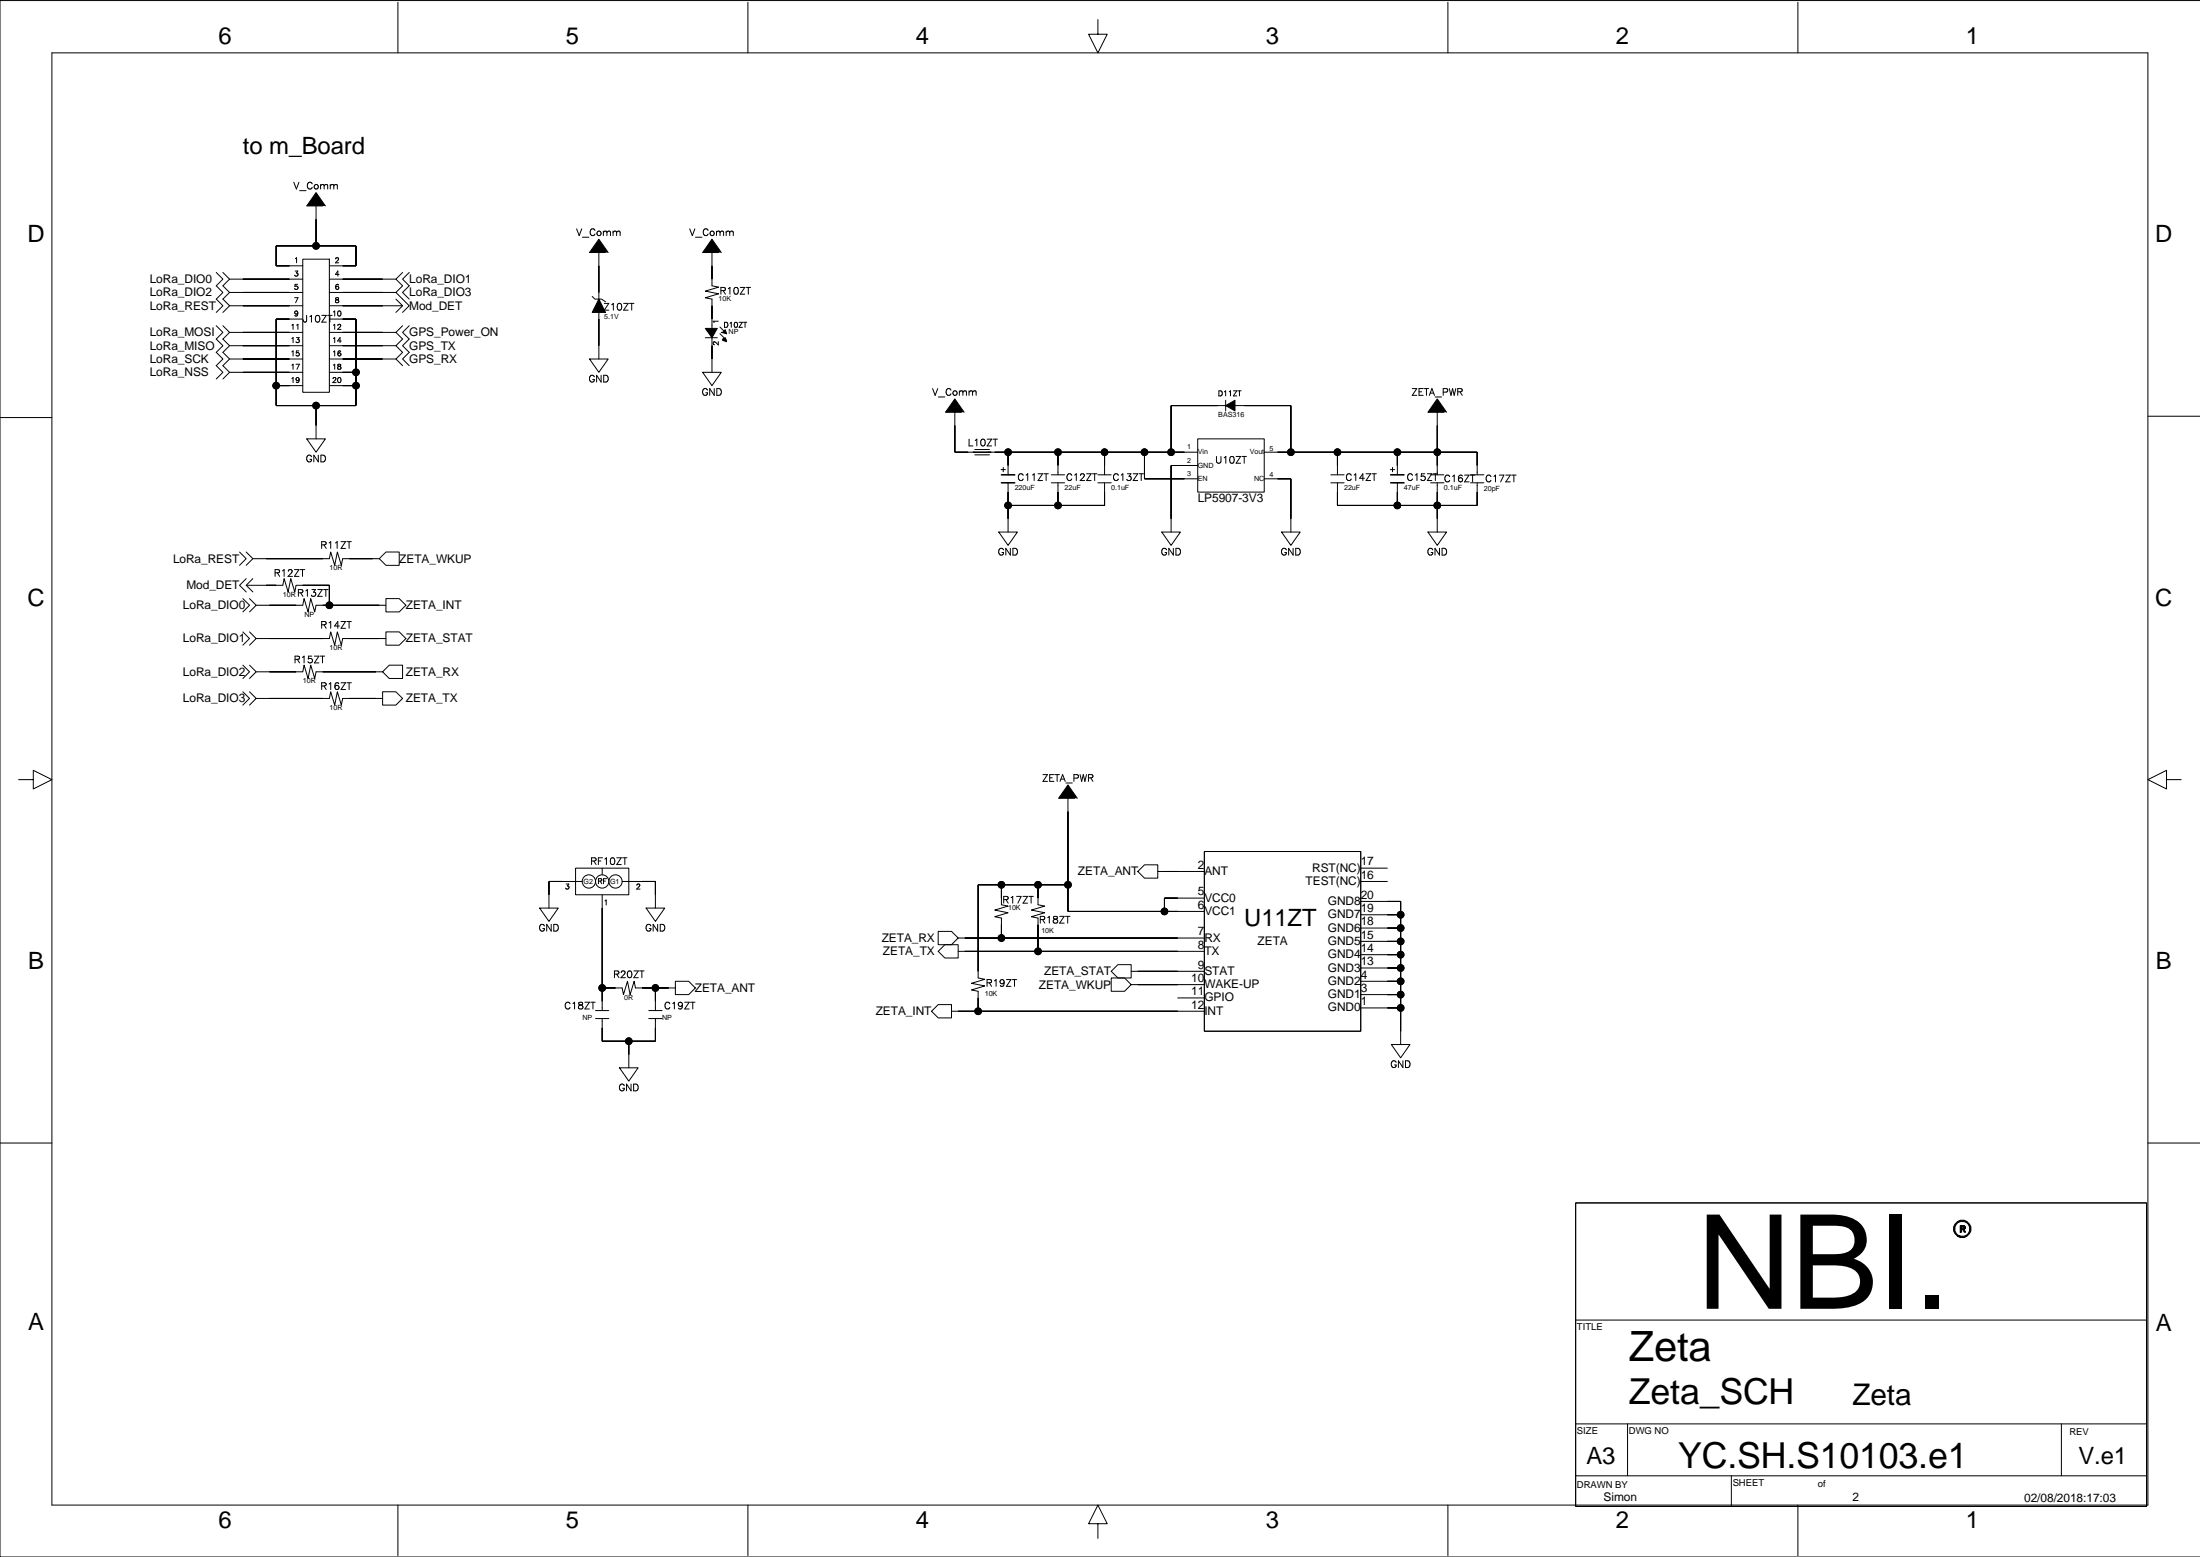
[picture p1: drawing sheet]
<svg xmlns="http://www.w3.org/2000/svg" width="420mm" height="297mm" viewBox="0 0 420 297" stroke-linecap="round" stroke-linejoin="round" font-family="sans-serif">
<g fill="none" stroke="#000" stroke-width=".19">
<path d="M9.9 10.1h400v277h-400zM75.9 .4v9.7M142.7 .4v9.7M209.5 3.7v2.8h1.8l-1.8 3.6-1.8-3.6h1.8M276.3 .4v9.7M343.1 .4v9.7M419.9 .1h-419.9v296.9h419.9M60.3 39.3v7.6M41.3 52l1.2 1.3-1.2 1.2 1.2 1.3-1.2 1.3 1.2 1.2-1.2 1.3M42.5 52l1.3 1.3-1.3 1.2 1.3 1.3-1.3 1.3 1.3 1.2-1.3 1.3M43.8 53.3h14M43.8 55.8h14"/>
<path d="M43.8 58.3h14M57.8 49.4h5.1v25.4h-5.1zM57.8 50.7h-5.1v-3.8h15.2v3.8h-5M62.9 53.3h12.6M62.9 55.8h12.6M62.9 58.3h13.9M75.5 57.1l1.3 1.2-1.3 1.3M76.8 52l-1.3 1.3 1.3 1.2-1.3 1.3 2.6 2.5-1.3 1.3M78.1 52l-1.3 1.3 1.3 1.2-1.3 1.3 1.3 1.3M113 56.6l.5 .5h1.3l.7 .5M114.3 48.2v8.9M114.3 58.3v10.2"/>
<path d="M135.9 48.2v6.3l1.2 .3-2.5 .7 2.5 .5-2.5 .8 1.3 .3v7.6M0 79.7h9.9M41.3 62.1l1.2 1.3-1.2 1.3 1.2 1.3-1.2 1.2 1.2 1.3-1.2 1.3 1.2 1.2-1.2 1.3M42.5 62.1l1.3 1.3-1.3 1.3 1.3 1.3-1.3 1.2 1.3 1.3-1.3 1.3 1.3 1.2-1.3 1.3M43.8 63.4h14M43.8 66h14M43.8 68.5h14M43.8 71h14M52.7 73.6h5.1M57.8 60.9h-5.1v16.5h15.2v-16.5h-5M60.3 77.4v6.3M62.9 63.4h12.6"/>
<path d="M62.9 66h12.6M62.9 68.5h12.6M62.9 71h5M62.9 73.6h5M76.8 62.1l-1.3 1.3 1.3 1.3-1.3 1.3 1.3 1.2-1.3 1.3 1.3 1.3M78.1 62.1l-1.3 1.3 1.3 1.3-1.3 1.3 1.3 1.2-1.3 1.3 1.3 1.3M112.5 68.5h3.6l-1.8 2.5zM134.1 71h3.5l-1.7 2.6zM134.6 64.4h2.3M135.9 66v5M137.4 62.4l1.3 1.3M137.4 63.7l1.3 1.2"/>
<path d="M182.2 78.6v7.7h3.8M233.9 76.4v2M274.3 78.6v11.5M409.9 79.4h9.9M58.5 83.7h3.6l-1.8 2.6zM186 85.8h2.8M186 86.8h2.8M188.6 86.3h39.9M192.4 86.3v4.3M192.4 92.1v9.4M200.6 90.6h2.6M200.6 92.1h2.6"/>
<path d="M201.9 86.3v4.3M201.9 92.1v4.3M209.5 90.6h2.5M209.5 92.1h2.5M210.8 86.3v4.3M210.8 92.1v4.3h-18.4M218.4 86.3v5h10.1M223.5 86.3v-8.9h22.8v8.9M228.5 83.7h12.7v10.2h-12.7zM228.5 88.8h-5v12.7M241.2 91.3h5.1v10.2M241.2 86.3h40.7v3.8"/>
<path d="M253.9 90.6h2.6M253.9 92.1h2.6M255.2 92.1v4.3h26.7v-4.3M255.2 86.3v4.3M266.6 86.3v4.3M266.6 92.1v4.3M274.3 92.1v9.4M280.6 90.6h2.5M280.6 92.1h2.5M45.7 105.3l1.3 1.3-1.3 1.3M46.3 114.2l1.3 1.3-1.3 1.2M47 105.3l1.2 1.3-1.2 1.3"/>
<path d="M47 110.4l-1.3 1.3 1.3 1.2M47 111.7h7l.2-1.3 .8 2.5 .5-2.5 .7 2.5 .3-1.2M47.6 114.2l1.3 1.3-1.3 1.2M48.2 106.6h14.7l.2-1.3 .8 2.6 .5-2.6 .7 2.6 .3-1.3h7M48.2 110.4l-1.2 1.3 1.2 1.2M48.9 115.5h8.9l.2-1.3 .8 2.5 .5-2.5 .8 2.5 .2-1.2h13.3M57.8 111.7h5.1v3.8M72.4 106.6l1.2-1.3h2.6v2.6h-2.6zM73.6 114.2h2.6l1.3 1.3-1.3 1.2h-2.6zM190.6 101.5h3.5l-1.7 2.5zM221.7 101.5h3.5l-1.7 2.5zM244.5 101.5h3.6l-1.8 2.5z"/>
<path d="M272.5 101.5h3.5l-1.7 2.5zM46.3 126.9l1.3 1.3-1.3 1.2M46.3 120.5l1.3 1.3-1.3 1.3M46.3 132l1.3 1.2-1.3 1.3M47.6 126.9l1.3 1.3-1.3 1.2M47.6 120.5l1.3 1.3-1.3 1.3M47.6 132l1.3 1.2-1.3 1.3M48.9 121.8h14l.2-1.3 .8 2.6 .5-2.6 .7 2.6 .3-1.3h8.2M48.9 128.2h8.9l.2-1.3 .8 2.5 .5-2.5 .8 2.5 .2-1.2h12.7M48.9 133.2h14l.2-1.2 .8 2.5 .5-2.5 .7 2.5 .3-1.3h7.6M73 128.2l1.3-1.3h2.5v2.5h-2.5zM73 132h2.5l1.3 1.2-1.3 1.3h-2.5z"/>
<path d="M73.6 120.5h2.6l1.3 1.3-1.3 1.3h-2.6zM3.6 148.7h2.7v-1.7l3.6 1.7-3.6 1.8v-1.8M203.8 152.3v21.6h26M413.4 148.7v-1.7l-3.5 1.7 3.5 1.8v-1.8h2.8M103 173.2h3.5l-1.7 2.6zM109.8 165.6h10.2v5.1h-10.2zM111.1 168.2h-6.3v5M114.9 165.6v1.3M114.9 170.7v22.1M118.7 168.2h6.4v5M123.3 173.2h3.5l-1.7 2.6zM179 177.7h2.6l1.2 1.3-1.2 1.2h-2.6z"/>
<path d="M182.8 179h47M191.1 168.8v3.8l1.3 .3-2.6 .7 2.6 .5-2.6 .8 1.3 .2v3.9M198.1 168.8v3.8l1.2 .3-2.5 .7 2.5 .5-2.5 .8 1.3 .2v6.4M203.8 168.8h-17.2v17.8l1.3 .2-2.5 .8 2.5 .5-2.5 .8 1.2 .2v3.8M218.4 165h2.5v2.5h-2.5l-1.3-1.2zM220.9 166.3h8.9M229.8 162.4h29.9v34.3h-29.9zM229.8 171.3h-7.6v2.6M259.7 177.1h7.6M259.7 165.6h5M259.7 168.2h5M259.7 179.6h7.6"/>
<path d="M259.7 174.5h7.6M259.7 172h7.6v27.3M113.6 192.8h2.6M113.6 194.3h2.6M114.9 188.5h3.8l.3 1.2 .7-2.5 .5 2.5 .8-2.5 .3 1.3h7.6M114.9 194.3v4.3h10.2v-4.3M120 198.6v5.1M123.8 192.8h2.5M123.8 194.3h2.5M125.1 188.5v4.3M128.9 187.2h2.5l1.3 1.3-1.3 1.2h-2.5zM179 191.7h2.6v2.5h-2.6l-1.2-1.3z"/>
<path d="M180.3 180.2h2.5v2.6h-2.5l-1.3-1.3zM181.6 192.9h48.2M182.8 181.5h47M212 186.6h2.6l1.3 1.2-1.3 1.3h-2.6zM213.3 184h2.6v2.6h-2.6l-1.3-1.3zM215.9 185.3h13.9M215.9 187.8h13.9M224.7 190.4h5.1M259.7 192.3h7.6M259.7 189.7h7.6M259.7 187.2h7.6M259.7 182.1h7.6"/>
<path d="M259.7 184.7h7.6M265.5 199.3h3.6l-1.8 2.5zM0 218.1h9.9M118.2 203.7h3.6l-1.8 2.6zM409.9 218.1h9.9M300.7 229.5h108.9v57.9h-108.9zM300.7 251.8h108.9M300.7 271.6h108.9M310.6 271.6v9.9M393.4 271.6v9.9M75.9 287.1v9.7M142.7 287.1v9.7"/>
<path d="M209.5 290.7h1.8l-1.8-3.6-1.8 3.6h1.8v2.8M276.3 287.1v9.7M300.7 281.5h108.9M330.4 281.5v5.9M343.1 287.1v9.7"/>
<circle cx="60.3" cy="46.9" r=".63"/>
<circle cx="52.7" cy="73.6" r=".63"/>
<circle cx="60.3" cy="77.4" r=".63"/>
<circle cx="67.9" cy="71" r=".63"/>
<circle cx="67.9" cy="73.6" r=".63"/>
<circle cx="192.4" cy="96.4" r=".63"/>
<circle cx="192.4" cy="86.3" r=".63"/>
<circle cx="201.9" cy="96.4" r=".63"/>
<circle cx="201.9" cy="86.3" r=".63"/>
<circle cx="210.8" cy="86.3" r=".63"/>
<circle cx="218.4" cy="86.3" r=".63"/>
<circle cx="223.5" cy="86.3" r=".63"/>
<circle cx="246.3" cy="86.3" r=".63"/>
<circle cx="255.2" cy="86.3" r=".63"/>
<circle cx="266.6" cy="96.4" r=".63"/>
<circle cx="266.6" cy="86.3" r=".63"/>
<circle cx="274.3" cy="96.4" r=".63"/>
<circle cx="274.3" cy="86.3" r=".63"/>
<circle cx="62.9" cy="115.5" r=".63"/>
<circle cx="112.4" cy="168.2" r="1.27"/>
<circle cx="114.9" cy="168.2" r="1.27"/>
<circle cx="117.4" cy="168.2" r="1.27"/>
<circle cx="191.1" cy="168.8" r=".63"/>
<circle cx="191.1" cy="179" r=".63"/>
<circle cx="198.1" cy="168.8" r=".63"/>
<circle cx="203.8" cy="168.8" r=".63"/>
<circle cx="222.2" cy="173.9" r=".63"/>
<circle cx="267.3" cy="179.6" r=".63"/>
<circle cx="267.3" cy="177.1" r=".63"/>
<circle cx="267.3" cy="174.5" r=".63"/>
<circle cx="114.9" cy="188.5" r=".63"/>
<circle cx="120" cy="198.6" r=".63"/>
<circle cx="125.1" cy="188.5" r=".63"/>
<circle cx="186.6" cy="192.9" r=".63"/>
<circle cx="198.1" cy="181.5" r=".63"/>
<circle cx="267.3" cy="187.2" r=".63"/>
<circle cx="267.3" cy="184.7" r=".63"/>
<circle cx="267.3" cy="192.3" r=".63"/>
<circle cx="267.3" cy="189.7" r=".63"/>
<circle cx="267.3" cy="182.1" r=".63"/>
</g>
<g fill="#000" stroke="#000" stroke-width=".19">
<path d="M60.3 36.7l1.8 2.6h-3.6z" fill-rule="evenodd"/>
<path d="M52.7 46.9v3.8z" fill-rule="evenodd"/>
<path d="M52.7 50.7h2.5z" fill-rule="evenodd"/>
<path d="M46.3 53.3h8.9z" fill-rule="evenodd"/>
<path d="M46.3 55.8h8.9z" fill-rule="evenodd"/>
<path d="M46.3 58.3h8.9z" fill-rule="evenodd"/>
<path d="M60.3 41.8v5.1z" fill-rule="evenodd"/>
<path d="M52.7 46.9h7.6z" fill-rule="evenodd"/>
<path d="M65.4 50.7h2.5z" fill-rule="evenodd"/>
<path d="M67.9 46.9v3.8z" fill-rule="evenodd"/>
<path d="M60.3 46.9h7.6z" fill-rule="evenodd"/>
<path d="M65.4 55.8h7.6z" fill-rule="evenodd"/>
<path d="M65.4 53.3h7.6z" fill-rule="evenodd"/>
<path d="M65.4 58.3h7.6z" fill-rule="evenodd"/>
<path d="M114.3 57.1l1.2 2.5h-1.2z" fill-rule="evenodd"/>
<path d="M114.3 57.1v2.5h-1.3z" fill-rule="evenodd"/>
<path d="M114.3 50.7v5.1z" fill-rule="evenodd"/>
<path d="M114.3 45.6l1.8 2.6h-3.6z" fill-rule="evenodd"/>
<path d="M135.9 50.7v2.6z" fill-rule="evenodd"/>
<path d="M135.9 58.3v2.6z" fill-rule="evenodd"/>
<path d="M135.9 45.6l1.7 2.6h-3.5z" fill-rule="evenodd"/>
<path d="M52.7 73.6v3.8z" fill-rule="evenodd"/>
<path d="M52.7 60.9v12.7z" fill-rule="evenodd"/>
<path d="M46.3 63.4h8.9z" fill-rule="evenodd"/>
<path d="M46.3 66h8.9z" fill-rule="evenodd"/>
<path d="M46.3 68.5h8.9z" fill-rule="evenodd"/>
<path d="M46.3 71h8.9z" fill-rule="evenodd"/>
<path d="M52.7 73.6h2.5z" fill-rule="evenodd"/>
<path d="M52.7 60.9h2.5z" fill-rule="evenodd"/>
<path d="M52.7 77.4h7.6z" fill-rule="evenodd"/>
<path d="M60.3 77.4v3.8z" fill-rule="evenodd"/>
<path d="M67.9 71v2.6z" fill-rule="evenodd"/>
<path d="M65.4 71h2.5z" fill-rule="evenodd"/>
<path d="M65.4 60.9h2.5z" fill-rule="evenodd"/>
<path d="M67.9 60.9v10.1z" fill-rule="evenodd"/>
<path d="M65.4 73.6h2.5z" fill-rule="evenodd"/>
<path d="M67.9 73.6v3.8z" fill-rule="evenodd"/>
<path d="M60.3 77.4h7.6z" fill-rule="evenodd"/>
<path d="M65.4 63.4h7.6z" fill-rule="evenodd"/>
<path d="M65.4 68.5h7.6z" fill-rule="evenodd"/>
<path d="M65.4 66h7.6z" fill-rule="evenodd"/>
<path d="M114.3 60.9v5.1z" fill-rule="evenodd"/>
<path d="M134.6 62.7h1.3v1.7z" fill-rule="evenodd"/>
<path d="M135.9 62.7h1l-1 1.7z" fill-rule="evenodd"/>
<path d="M135.9 66v2.5z" fill-rule="evenodd"/>
<path d="M137.6 63.4h.3l.5-.5 .3 .8z" fill-rule="evenodd"/>
<path d="M137.9 64.7l.5-.3 .3 .8-.8-.3z" fill-rule="evenodd"/>
<path d="M182.2 76.1l1.8 2.5h-3.6z" fill-rule="evenodd"/>
<path d="M223.5 77.4v8.9z" fill-rule="evenodd"/>
<path d="M223.5 77.4h8.9z" fill-rule="evenodd"/>
<path d="M233.9 77.4h1.8v1z" fill-rule="evenodd"/>
<path d="M233.9 77.4l1.8-1v1z" fill-rule="evenodd"/>
<path d="M246.3 77.4v8.9z" fill-rule="evenodd"/>
<path d="M237.4 77.4h8.9z" fill-rule="evenodd"/>
<path d="M274.3 76.1l1.7 2.5h-3.5z" fill-rule="evenodd"/>
<path d="M182.2 81.2v5.1z" fill-rule="evenodd"/>
<path d="M182.2 86.3h2.5z" fill-rule="evenodd"/>
<path d="M189.8 86.3h2.6z" fill-rule="evenodd"/>
<path d="M192.4 86.3v2.5z" fill-rule="evenodd"/>
<path d="M192.4 96.4v2.6z" fill-rule="evenodd"/>
<path d="M192.4 93.9v2.5z" fill-rule="evenodd"/>
<path d="M201.9 86.3v2.5z" fill-rule="evenodd"/>
<path d="M192.4 86.3h9.5z" fill-rule="evenodd"/>
<path d="M201.9 93.9v2.5z" fill-rule="evenodd"/>
<path d="M192.4 96.4h9.5z" fill-rule="evenodd"/>
<path d="M201.9 86.3h8.9z" fill-rule="evenodd"/>
<path d="M210.8 86.3v2.5z" fill-rule="evenodd"/>
<path d="M210.8 93.9v2.5z" fill-rule="evenodd"/>
<path d="M201.9 96.4h8.9z" fill-rule="evenodd"/>
<path d="M210.8 86.3h7.6z" fill-rule="evenodd"/>
<path d="M218.4 86.3v5z" fill-rule="evenodd"/>
<path d="M223.5 88.8v10.2z" fill-rule="evenodd"/>
<path d="M218.4 86.3h5.1z" fill-rule="evenodd"/>
<path d="M223.5 88.8h2.5z" fill-rule="evenodd"/>
<path d="M223.5 86.3h2.5z" fill-rule="evenodd"/>
<path d="M218.4 91.3h7.6z" fill-rule="evenodd"/>
<path d="M243.8 91.3h2.5z" fill-rule="evenodd"/>
<path d="M246.3 91.3v7.7z" fill-rule="evenodd"/>
<path d="M243.8 86.3h2.5z" fill-rule="evenodd"/>
<path d="M255.2 93.9v2.5z" fill-rule="evenodd"/>
<path d="M255.2 86.3v2.5z" fill-rule="evenodd"/>
<path d="M246.3 86.3h8.9z" fill-rule="evenodd"/>
<path d="M266.6 93.9v2.5z" fill-rule="evenodd"/>
<path d="M255.2 96.4h11.4z" fill-rule="evenodd"/>
<path d="M266.6 86.3v2.5z" fill-rule="evenodd"/>
<path d="M255.2 86.3h11.4z" fill-rule="evenodd"/>
<path d="M274.3 96.4v2.6z" fill-rule="evenodd"/>
<path d="M274.3 93.9v2.5z" fill-rule="evenodd"/>
<path d="M266.6 96.4h7.7z" fill-rule="evenodd"/>
<path d="M274.3 86.3v2.5z" fill-rule="evenodd"/>
<path d="M266.6 86.3h7.7z" fill-rule="evenodd"/>
<path d="M274.3 81.2v5.1z" fill-rule="evenodd"/>
<path d="M281.9 93.9v2.5z" fill-rule="evenodd"/>
<path d="M274.3 96.4h7.6z" fill-rule="evenodd"/>
<path d="M274.3 86.3h7.6z" fill-rule="evenodd"/>
<path d="M281.9 86.3v2.5z" fill-rule="evenodd"/>
<path d="M50.8 111.7h1.9z" fill-rule="evenodd"/>
<path d="M51.4 115.5h5.1z" fill-rule="evenodd"/>
<path d="M50.8 106.6h10.8z" fill-rule="evenodd"/>
<path d="M61.6 115.5h1.3z" fill-rule="evenodd"/>
<path d="M57.8 111.7h5.1z" fill-rule="evenodd"/>
<path d="M62.9 111.7v3.8z" fill-rule="evenodd"/>
<path d="M66.7 106.6h4.4z" fill-rule="evenodd"/>
<path d="M62.9 115.5h9.5z" fill-rule="evenodd"/>
<path d="M51.4 128.2h5.1z" fill-rule="evenodd"/>
<path d="M51.4 121.8h10.2z" fill-rule="evenodd"/>
<path d="M51.4 133.2h10.2z" fill-rule="evenodd"/>
<path d="M61.6 128.2h10.1z" fill-rule="evenodd"/>
<path d="M66.7 133.2h5z" fill-rule="evenodd"/>
<path d="M66.7 121.8h5.7z" fill-rule="evenodd"/>
<path d="M203.8 154.8v14z" fill-rule="evenodd"/>
<path d="M203.8 149.8l1.8 2.5h-3.6z" fill-rule="evenodd"/>
<path d="M104.8 168.2v2.5z" fill-rule="evenodd"/>
<path d="M104.8 168.2h2.5z" fill-rule="evenodd"/>
<path d="M114.9 173.2v15.3z" fill-rule="evenodd"/>
<path d="M122.5 168.2h2.6z" fill-rule="evenodd"/>
<path d="M125.1 168.2v2.5z" fill-rule="evenodd"/>
<path d="M186.6 168.8v16.5z" fill-rule="evenodd"/>
<path d="M191.1 176.4v2.6z" fill-rule="evenodd"/>
<path d="M184.1 179h7z" fill-rule="evenodd"/>
<path d="M191.1 168.8v2.5z" fill-rule="evenodd"/>
<path d="M186.6 168.8h4.5z" fill-rule="evenodd"/>
<path d="M198.1 176.4v5.1z" fill-rule="evenodd"/>
<path d="M198.1 168.8v2.5z" fill-rule="evenodd"/>
<path d="M191.1 168.8h7z" fill-rule="evenodd"/>
<path d="M203.8 168.8v5.1z" fill-rule="evenodd"/>
<path d="M198.1 168.8h5.7z" fill-rule="evenodd"/>
<path d="M203.8 173.9h18.4z" fill-rule="evenodd"/>
<path d="M222.2 171.3v2.6z" fill-rule="evenodd"/>
<path d="M222.2 166.3h2.5z" fill-rule="evenodd"/>
<path d="M191.1 179h33.6z" fill-rule="evenodd"/>
<path d="M222.2 171.3h2.5z" fill-rule="evenodd"/>
<path d="M222.2 173.9h2.5z" fill-rule="evenodd"/>
<path d="M264.7 174.5h2.6z" fill-rule="evenodd"/>
<path d="M264.7 177.1h2.6z" fill-rule="evenodd"/>
<path d="M267.3 177.1v2.5z" fill-rule="evenodd"/>
<path d="M264.7 179.6h2.6z" fill-rule="evenodd"/>
<path d="M264.7 172h2.6z" fill-rule="evenodd"/>
<path d="M267.3 174.5v2.6z" fill-rule="evenodd"/>
<path d="M267.3 179.6v2.5z" fill-rule="evenodd"/>
<path d="M267.3 172v2.5z" fill-rule="evenodd"/>
<path d="M114.9 188.5v2.5z" fill-rule="evenodd"/>
<path d="M114.9 196.1v2.5z" fill-rule="evenodd"/>
<path d="M114.9 188.5h2.5z" fill-rule="evenodd"/>
<path d="M120 198.6v2.6z" fill-rule="evenodd"/>
<path d="M114.9 198.6h5.1z" fill-rule="evenodd"/>
<path d="M125.1 196.1v2.5z" fill-rule="evenodd"/>
<path d="M120 198.6h5.1z" fill-rule="evenodd"/>
<path d="M125.1 188.5v2.5z" fill-rule="evenodd"/>
<path d="M122.5 188.5h2.6z" fill-rule="evenodd"/>
<path d="M125.1 188.5h2.5z" fill-rule="evenodd"/>
<path d="M182.8 192.9h3.8z" fill-rule="evenodd"/>
<path d="M186.6 190.4v2.5z" fill-rule="evenodd"/>
<path d="M184.1 181.5h14z" fill-rule="evenodd"/>
<path d="M217.1 185.3h7.6z" fill-rule="evenodd"/>
<path d="M217.1 187.8h7.6z" fill-rule="evenodd"/>
<path d="M198.1 181.5h26.6z" fill-rule="evenodd"/>
<path d="M186.6 192.9h38.1z" fill-rule="evenodd"/>
<path d="M267.3 182.1v2.6z" fill-rule="evenodd"/>
<path d="M264.7 184.7h2.6z" fill-rule="evenodd"/>
<path d="M264.7 187.2h2.6z" fill-rule="evenodd"/>
<path d="M267.3 187.2v2.5z" fill-rule="evenodd"/>
<path d="M264.7 189.7h2.6z" fill-rule="evenodd"/>
<path d="M264.7 182.1h2.6z" fill-rule="evenodd"/>
<path d="M267.3 184.7v2.5z" fill-rule="evenodd"/>
<path d="M267.3 189.7v2.6z" fill-rule="evenodd"/>
<path d="M264.7 192.3h2.6z" fill-rule="evenodd"/>
<path d="M267.3 192.3v4.4z" fill-rule="evenodd"/>
<path d="M374.1 233.8h.7l.3 .3v.2l-.3 .3 .3 .5h-.3l-.2-.5h-.3v.5h-.2v-.8h.7v-.2h-.5v.2h-.2z" fill-rule="evenodd"/>
<path d="M373 233.6a1.67 1.67 0 0 1 2.4-.6 1.67 1.67 0 0 1 .5 2.3 1.67 1.67 0 0 1-2.4 .5h1.3a1.45 1.45 0 0 0 .8-2.2 1.45 1.45 0 0 0-2.3 0 1.45 1.45 0 0 0 .8 2.2h-.6a1.57 1.57 0 0 1-.5-2.2z" fill-rule="evenodd"/>
<circle cx="60.3" cy="46.9" r=".63"/>
<circle cx="52.7" cy="73.6" r=".63"/>
<circle cx="60.3" cy="77.4" r=".63"/>
<circle cx="67.9" cy="71" r=".63"/>
<circle cx="67.9" cy="73.6" r=".63"/>
<circle cx="192.4" cy="96.4" r=".63"/>
<circle cx="192.4" cy="86.3" r=".63"/>
<circle cx="201.9" cy="96.4" r=".63"/>
<circle cx="201.9" cy="86.3" r=".63"/>
<circle cx="210.8" cy="86.3" r=".63"/>
<circle cx="218.4" cy="86.3" r=".63"/>
<circle cx="223.5" cy="86.3" r=".63"/>
<circle cx="246.3" cy="86.3" r=".63"/>
<circle cx="255.2" cy="86.3" r=".63"/>
<circle cx="266.6" cy="96.4" r=".63"/>
<circle cx="266.6" cy="86.3" r=".63"/>
<circle cx="274.3" cy="96.4" r=".63"/>
<circle cx="274.3" cy="86.3" r=".63"/>
<circle cx="62.9" cy="115.5" r=".63"/>
<circle cx="191.1" cy="168.8" r=".63"/>
<circle cx="191.1" cy="179" r=".63"/>
<circle cx="198.1" cy="168.8" r=".63"/>
<circle cx="203.8" cy="168.8" r=".63"/>
<circle cx="222.2" cy="173.9" r=".63"/>
<circle cx="267.3" cy="179.6" r=".63"/>
<circle cx="267.3" cy="177.1" r=".63"/>
<circle cx="267.3" cy="174.5" r=".63"/>
<circle cx="114.9" cy="188.5" r=".63"/>
<circle cx="120" cy="198.6" r=".63"/>
<circle cx="125.1" cy="188.5" r=".63"/>
<circle cx="186.6" cy="192.9" r=".63"/>
<circle cx="198.1" cy="181.5" r=".63"/>
<circle cx="267.3" cy="187.2" r=".63"/>
<circle cx="267.3" cy="184.7" r=".63"/>
<circle cx="267.3" cy="192.3" r=".63"/>
<circle cx="267.3" cy="189.7" r=".63"/>
<circle cx="267.3" cy="182.1" r=".63"/>
</g>
<path d="M185.8 86.3h3.3M191.1 90.6h2.5M191.1 92.1h2.5M265.4 90.6h2.5M265.4 92.1h2.5" fill="none" stroke="#000" stroke-width=".3"/>
<text font-size="25" x="323.8" y="249.7">NBI.</text>
<text font-size="8" x="310.8" y="259.7">Zeta</text>
<g font-size="6.8">
<text x="310.8" y="267.8">Zeta_SCH</text>
<text x="320.2" y="280">YC.SH.S10103.e1</text>
</g>
<text font-size="5.7" x="353.5" y="268.1">Zeta</text>
<g font-size="4.6">
<text x="41.7" y="8.4">6</text>
<text x="107.9" y="8.4">5</text>
<text x="174.7" y="8.4">4</text>
<text x="241.5" y="8.4">3</text>
<text x="308.3" y="8.4">2</text>
<text x="375.1" y="8.4">1</text>
<text x="46.3" y="29.4">to m_Board</text>
<text x="5.2" y="46.2">D</text>
<text x="411.3" y="46.2">D</text>
<text x="5.2" y="115.6">C</text>
<text x="411.3" y="115.6">C</text>
<text x="237.4" y="176.6">U11ZT</text>
<text x="5.4" y="184.9">B</text>
<text x="411.4" y="184.9">B</text>
<text x="5.4" y="253.7">A</text>
<text x="411.4" y="254">A</text>
<text x="302.7" y="279.3">A3</text>
<text x="396.6" y="279.3">V.e1</text>
<text x="41.7" y="291.5">6</text>
<text x="107.9" y="291.5">5</text>
<text x="174.7" y="291.5">4</text>
<text x="241.5" y="291.5">3</text>
<text x="308.3" y="291.5">2</text>
<text x="375.1" y="291.5">1</text>
</g>
<g font-size="2.3">
<text x="28.6" y="54">LoRa_DIO0</text>
<text x="28.6" y="56.5">LoRa_DIO2</text>
<text x="28.6" y="59.1">LoRa_REST</text>
<text x="78.1" y="54">LoRa_DIO1</text>
<text x="78.1" y="56.5">LoRa_DIO3</text>
<text x="78.1" y="59.1">Mod_DET</text>
<text x="28.6" y="64.2">LoRa_MOSI</text>
<text x="78.1" y="64.2">GPS_Power_ON</text>
<text x="28.6" y="66.7">LoRa_MISO</text>
<text x="28.6" y="69.2">LoRa_SCK</text>
<text x="28.6" y="71.8">LoRa_NSS</text>
<text x="78.1" y="66.7">GPS_TX</text>
<text x="78.1" y="69.2">GPS_RX</text>
<text x="228.5" y="95.8">LP5907-3V3</text>
<text x="33" y="107.3">LoRa_REST</text>
<text x="76.2" y="107.3">ZETA_WKUP</text>
<text x="35.6" y="112.4">Mod_DET</text>
<text x="34.9" y="116.2">LoRa_DIO0</text>
<text x="77.5" y="116.2">ZETA_INT</text>
<text x="34.9" y="122.6">LoRa_DIO1</text>
<text x="77.5" y="122.6">ZETA_STAT</text>
<text x="34.9" y="128.9">LoRa_DIO2</text>
<text x="77.5" y="128.9">ZETA_RX</text>
<text x="34.9" y="134">LoRa_DIO3</text>
<text x="77.5" y="134">ZETA_TX</text>
<text x="205.7" y="167">ZETA_ANT</text>
<text x="228.6" y="165.7">2</text>
<text x="229.8" y="166.9">ANT</text>
<text x="250.4" y="166.3">RST(NC)</text>
<text x="259.7" y="165.1">17</text>
<text x="259.7" y="167.6">16</text>
<text x="228.6" y="173.4">6</text>
<text x="228.6" y="170.8">5</text>
<text x="229.8" y="172">VCC0</text>
<text x="249.1" y="168.8">TEST(NC)</text>
<text x="253.4" y="172.7">GND8</text>
<text x="259.7" y="171.5">20</text>
<text x="259.7" y="174">19</text>
<text x="168.2" y="179.7">ZETA_RX</text>
<text x="228.6" y="178.4">7</text>
<text x="229.8" y="174.6">VCC1</text>
<text x="229.8" y="179.6">RX</text>
<text x="253.4" y="177.7">GND6</text>
<text x="253.4" y="175.2">GND7</text>
<text x="259.7" y="179.1">15</text>
<text x="259.7" y="176.5">18</text>
<text x="168.5" y="182.2">ZETA_TX</text>
<text x="228.6" y="184.8">9</text>
<text x="228.6" y="181">8</text>
<text x="229.8" y="182.2">TX</text>
<text x="229.8" y="186">STAT</text>
<text x="240" y="180.3">ZETA</text>
<text x="253.4" y="180.3">GND5</text>
<text x="253.4" y="182.8">GND4</text>
<text x="253.4" y="185.3">GND3</text>
<text x="259.7" y="184.2">13</text>
<text x="259.7" y="181.6">14</text>
<text x="132.6" y="189.2">ZETA_ANT</text>
<text x="198.3" y="188.6">ZETA_WKUP</text>
<text x="199.3" y="186.1">ZETA_STAT</text>
<text x="227.3" y="187.3">10</text>
<text x="227.3" y="189.9">11</text>
<text x="229.8" y="191.1">GPIO</text>
<text x="229.8" y="188.5">WAKE-UP</text>
<text x="253.4" y="190.4">GND1</text>
<text x="253.4" y="187.9">GND2</text>
<text x="259.7" y="191.8">1</text>
<text x="259.7" y="189.2">3</text>
<text x="259.7" y="186.7">4</text>
<text x="167.1" y="193.7">ZETA_INT</text>
<text x="227.3" y="192.4">12</text>
<text x="229.8" y="193.6">INT</text>
<text x="253.4" y="193">GND0</text>
<text x="306" y="286.3">Simon</text>
<text x="353.5" y="286.3">2</text>
<text x="386.3" y="286.6">02/08/2018:17:03</text>
</g>
<g font-size="1.8">
<text x="56" y="35.7">V_Comm</text>
<text x="110" y="44.6">V_Comm</text>
<text x="131.5" y="44.6">V_Comm</text>
<text x="115.1" y="58.8">Z10ZT</text>
<text x="137.3" y="55.7">R10ZT</text>
<text x="57.8" y="61.1">J10ZT</text>
<text x="112.3" y="72.5">GND</text>
<text x="133.9" y="75">GND</text>
<text x="177.9" y="75">V_Comm</text>
<text x="269.3" y="75">ZETA_PWR</text>
<text x="58.3" y="87.7">GND</text>
<text x="184.7" y="84.7">L10ZT</text>
<text x="231.9" y="88">U10ZT</text>
<text x="194.1" y="91.3">C11ZT</text>
<text x="203.4" y="91.3">C12ZT</text>
<text x="212.3" y="91.3">C13ZT</text>
<text x="256.7" y="91.3">C14ZT</text>
<text x="268.4" y="91.3">C15ZT C16ZT</text>
<text x="283.4" y="91.5">C17ZT</text>
<text x="61.1" y="104.2">R11ZT</text>
<text x="190.4" y="105.5">GND</text>
<text x="221.5" y="105.5">GND</text>
<text x="244.4" y="105.5">GND</text>
<text x="272.3" y="105.5">GND</text>
<text x="52.2" y="109.6">R12ZT</text>
<text x="56.7" y="113.4">R13ZT</text>
<text x="61.1" y="119.5">R14ZT</text>
<text x="56.1" y="126.1">R15ZT</text>
<text x="61.1" y="131.2">R16ZT</text>
<text x="198.8" y="148.7">ZETA_PWR</text>
<text x="112.6" y="164.5">RF10ZT</text>
<text x="191.3" y="171.9">R17ZT</text>
<text x="102.8" y="177.2">GND</text>
<text x="123.1" y="177.2">GND</text>
<text x="198.3" y="175.7">R18ZT</text>
<text x="117" y="186.1">R20ZT</text>
<text x="188.1" y="187.8">R19ZT</text>
<text x="107.7" y="192.1">C18ZT</text>
<text x="126.7" y="192.1">C19ZT</text>
<text x="265.3" y="203.3">GND</text>
<text x="118" y="207.7">GND</text>
<text x="300.9" y="253.7">TITLE</text>
<text x="300.9" y="273.5">SIZE</text>
<text x="310.8" y="273.5">DWG NO</text>
<text x="394.9" y="273.8">REV</text>
<text x="300.9" y="283.9">DRAWN BY</text>
<text x="330.6" y="283.4">SHEET</text>
<text x="346.9" y="283.6">of</text>
</g>
<g font-size="1.4">
<text x="56.1" y="52.3">3</text>
<text x="56.1" y="49.8">1</text>
<text x="63.9" y="52.3">4</text>
<text x="63.9" y="49.8">2</text>
<text x="56.1" y="57.4">7</text>
<text x="56.1" y="59.9">9</text>
<text x="56.1" y="54.8">5</text>
<text x="63.4" y="59.9">10</text>
<text x="63.9" y="57.4">8</text>
<text x="63.9" y="54.8">6</text>
<text x="137.1" y="57.4">10K</text>
<text x="55.4" y="65">13</text>
<text x="55.4" y="62.5">11</text>
<text x="63.4" y="65">14</text>
<text x="63.4" y="62.5">12</text>
<text x="115.3" y="60.8">5.1V</text>
<text x="136.9" y="66" transform="rotate(-90 136.9 66)">2</text>
<text x="136.9" y="61.8" transform="rotate(-90 136.9 61.8)">1</text>
<text x="138.1" y="62.1">D10ZT</text>
<text x="139" y="63.7">NP</text>
<text x="55.4" y="67.5">15</text>
<text x="55.4" y="70.1">17</text>
<text x="63.4" y="67.5">16</text>
<text x="63.4" y="70.1">18</text>
<text x="55.4" y="72.6">19</text>
<text x="63.4" y="72.6">20</text>
<text x="232.4" y="75.2">D11ZT</text>
<text x="232.5" y="79.6">BAS316</text>
<text x="190.8" y="89.6">+</text>
<text x="226.5" y="88.2">2</text>
<text x="226.5" y="85.7">1</text>
<text x="228.5" y="89.2">GND</text>
<text x="228.5" y="86.7">Vin</text>
<text x="238.5" y="86.7">Vout</text>
<text x="242.3" y="86">5</text>
<text x="265.1" y="89.6">+</text>
<text x="193.6" y="93.6">220uF</text>
<text x="203.2" y="93.6">22uF</text>
<text x="212" y="93.6">0.1uF</text>
<text x="226.5" y="90.8">3</text>
<text x="228.5" y="91.8">EN</text>
<text x="239.3" y="91.8">NC</text>
<text x="242.3" y="91">4</text>
<text x="256.5" y="93.6">22uF</text>
<text x="267.9" y="93.6">47uF</text>
<text x="275.5" y="93.6">0.1uF</text>
<text x="283.1" y="93.6">20pF</text>
<text x="54" y="113.9">10R</text>
<text x="62.9" y="108.8">10R</text>
<text x="58.1" y="117.7">NP</text>
<text x="62.9" y="124">10R</text>
<text x="57.8" y="130.4">10R</text>
<text x="62.9" y="135.5">10R</text>
<text x="107.8" y="169.2">3</text>
<text x="111.4" y="168.6">G2</text>
<text x="114" y="168.2">RF</text>
<text x="115.2" y="172.3">1</text>
<text x="116.4" y="168.6">G1</text>
<text x="121.3" y="169.2">2</text>
<text x="192.4" y="173.6">10K</text>
<text x="198.7" y="178">10K</text>
<text x="119.1" y="190.7">0R</text>
<text x="187.9" y="190.1">10K</text>
<text x="111.1" y="194.5">NP</text>
<text x="126.4" y="194.5">NP</text>
</g>
</svg>
